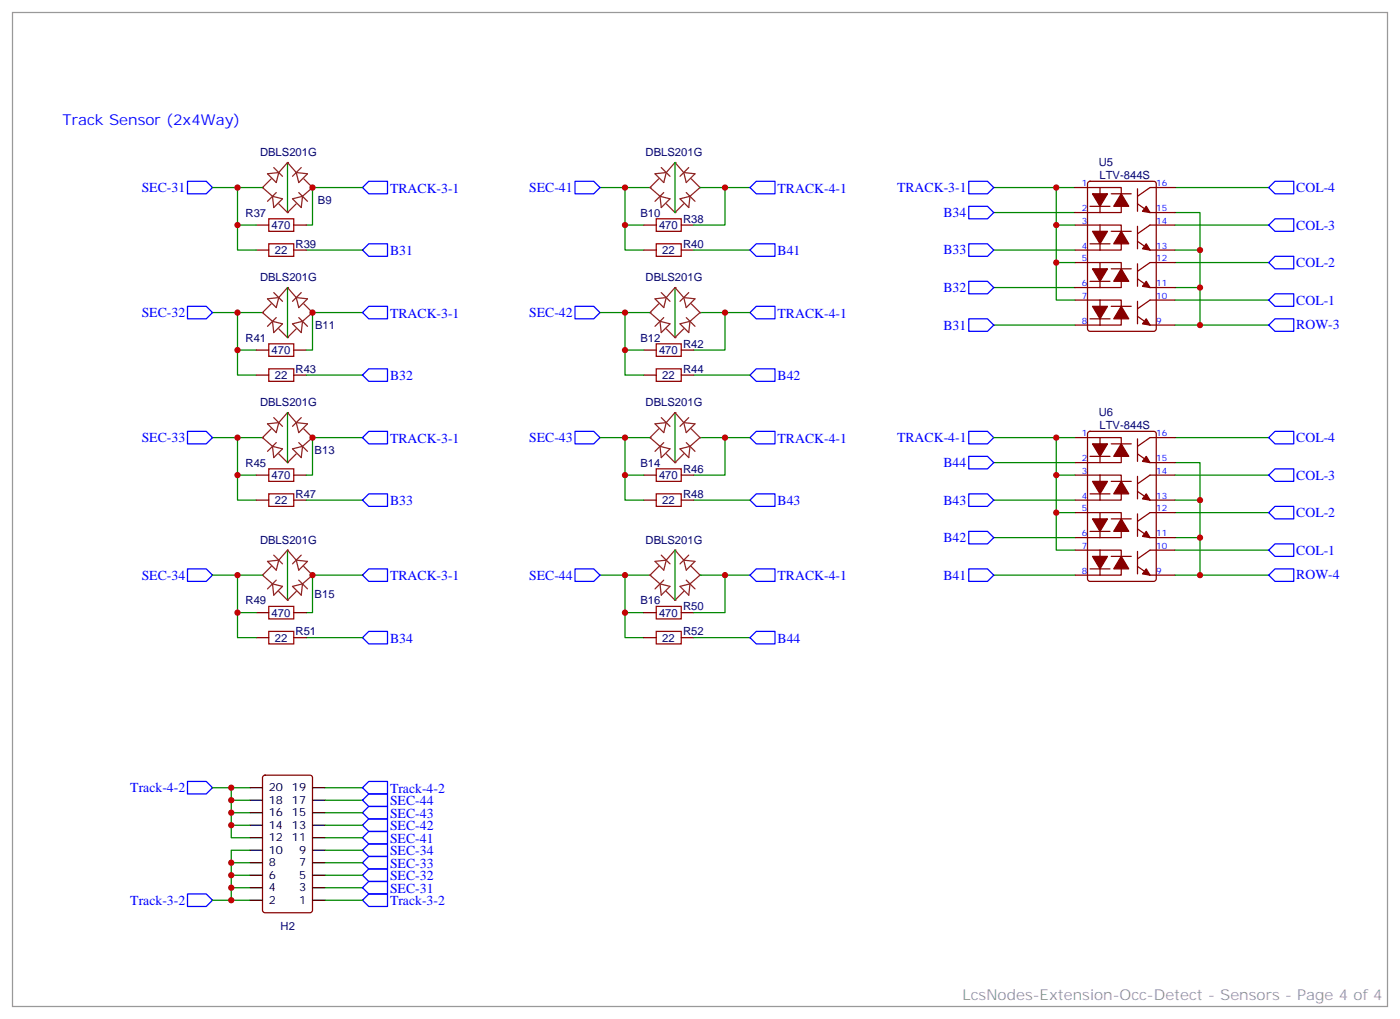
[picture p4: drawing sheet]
<svg xmlns="http://www.w3.org/2000/svg" width="395mm" height="288mm" viewBox="0 0 395 288" stroke-linecap="round" stroke-linejoin="round" font-family="sans-serif">
<path d="M169.3 52.9h14.1M280.5 60h22.9M331.6 60h7.1v31.7h-7.1M331.6 52.9h26.5M280.5 70.6h22.9M331.6 70.6h7.1M331.6 74.1h26.5M331.6 63.5h26.5M331.6 81.1h7.1M331.6 84.7h26.5" fill="none" stroke="#008700" stroke-width=".35"/>
<path d="M184.9 49l3.1-.3-.7 2.8zM185.9 50.4l-2.5 2.5 2.9 2.5M186.3 55.4l2.8 .7-2.5 2.5zM186.6 47.3l2.5 2.4M187.3 54.3l-2.4 2.5M188 48.7l2.5-2.8 2.5 2.8M188 57.5l2.5 2.5 2.5-2.5M191.9 56.1l2.8-.7-.3 3.2zM193 48.7l3.1 .3-2.4 2.5zM193.7 54.3l2.4 2.5M194.4 47.3l-2.5 2.4M195.1 50.4l2.5 2.5-2.9 2.5" fill="none" stroke="#8c2424" stroke-width=".35"/>
<g fill="#8c2424">
<circle cx="197.6" cy="52.9" r=".18"/>
<circle cx="190.5" cy="45.9" r=".18"/>
<circle cx="183.4" cy="52.9" r=".18"/>
<circle cx="190.5" cy="60" r=".18"/>
</g>
<g fill="none" stroke="#008700" stroke-width=".35">
<path d="M176.4 52.9v17.7h5.3M190.5 45.9v14.1M197.6 52.9h14.1M204.6 52.9v10.6h-8.8M280.5 52.9h17.6M303.4 52.9h-5.3v10.6h5.3M176.4 63.5h5.3M195.8 70.6h15.9M298.1 63.5v21.2h5.3M298.1 74.1h5.3M176.4 88.2v17.6h5.3M176.4 98.8h5.3"/>
<path d="M190.5 81.1v14.1M197.6 88.2h14.1M204.6 88.2v10.6h-8.8M280.5 91.7h22.9M280.5 81.1h22.9M195.8 105.8h15.9M280.5 130.5h22.9M280.5 123.5h22.9M298.1 123.5v10.6h5.3M298.1 134.1v21.1h5.3M331.6 130.5h7.1v31.8h19.4M331.6 123.5h26.5"/>
<path d="M331.6 134.1h26.5M280.5 141.1h22.9M280.5 151.7h22.9M298.1 144.6h5.3M331.6 141.1h7.1M331.6 151.7h7.1M331.6 144.6h26.5M331.6 155.2h26.5M280.5 162.3h22.9"/>
</g>
<path d="M185.2 68.8h7.1v3.5h-7.1zM185.2 61.7h7.1v3.6h-7.1zM185.2 97h7.1v3.5h-7.1zM185.2 104.1h7.1v3.5h-7.1z" fill="none" stroke="#a10000" stroke-width=".35"/>
<g fill="none" stroke="#870000" stroke-width=".35">
<path d="M303.4 52.9h7M303.4 60h7M307.2 51.4l.4-.2h18l.7 .4v41.2l-.4 .6-18.3 .1-.6-.5-.1-41.1zM307.6 58.2h5.7M310.4 52.9h6v7.1h-6M310.4 52.9v7.1M313.6 54.7h5.7M321 53.3v6.3M321 57.5l3.6 2.5h7M331.6 52.9h-7l-3.6 2.5M181.7 70.6h3.5M181.7 63.5h3.5"/>
<path d="M192.3 70.6h3.5M192.3 63.5h3.5M303.4 70.6h7M303.4 74.1h7M303.4 63.5h7M307.6 68.8h5.7M307.6 79.4h5.7M310.4 63.5h6v7.1h-6M310.4 74.1h6v7h-6M310.4 63.5v7.1M310.4 74.1v7M313.6 65.3h5.7"/>
<path d="M313.6 75.8h5.7M321 68.1l3.6 2.5h7M321 63.9v6.3M321 74.4v6.4M321 78.7l3.6 2.4h7M331.6 74.1h-7l-3.6 2.5M331.6 63.5h-7l-3.6 2.5M181.7 98.8h3.5M192.3 98.8h3.5M303.4 84.7h7M303.4 91.7h7M303.4 81.1h7"/>
<path d="M307.6 90h5.7M310.4 84.7h6v7h-6M310.4 84.7v7M313.6 86.4h5.7M321 85v6.4M321 89.3l3.6 2.4h7M331.6 84.7h-7l-3.6 2.4M181.7 105.8h3.5M192.3 105.8h3.5M303.4 134.1h7M303.4 123.5h7M303.4 130.5h7"/>
<path d="M307.2 121.9l.4-.2h18l.7 .4v41.2l-.4 .7h-18.3l-.6-.4-.1-41.2zM307.6 128.8h5.7M307.6 139.3h5.7M310.4 123.5h6v7h-6M310.4 134.1h6v7h-6M310.4 123.5v7M310.4 134.1v7M313.6 125.2h5.7M313.6 135.8h5.7M321 123.8v6.4M321 134.4v6.4M321 138.6l3.6 2.5h7"/>
<path d="M321 128.1l3.6 2.4h7M331.6 134.1h-7l-3.6 2.4M331.6 123.5h-7l-3.6 2.4M303.4 155.2h7M303.4 144.6h7M303.4 151.7h7M303.4 141.1h7M307.6 149.9h5.7M310.4 144.6h6v7.1h-6M310.4 155.2h6v7.1h-6M310.4 144.6v7.1M310.4 155.2v7.1"/>
<path d="M313.6 146.4h5.7M313.6 157h5.7M321 145v6.3M321 155.6v6.3M321 159.8l3.6 2.5h7M321 149.2l3.6 2.5h7M331.6 155.2h-7l-3.6 2.5M331.6 144.6h-7l-3.6 2.5M303.4 162.3h7M307.6 160.5h5.7"/>
</g>
<g fill="none" stroke="#00f" stroke-width=".35">
<path d="M162.3 51.2h5.3l1.7 1.7-1.7 1.8h-5.3zM211.7 52.9l1.7-1.7h5.3v3.5h-5.3zM273.4 51.2h5.3l1.8 1.7-1.8 1.8h-5.3zM273.4 58.2h5.3l1.8 1.8-1.8 1.7h-5.3zM211.7 70.6l1.7-1.8h5.3v3.5h-5.3zM273.4 79.4h5.3l1.8 1.7-1.8 1.8h-5.3zM273.4 68.8h5.3l1.8 1.8-1.8 1.7h-5.3zM162.3 86.4h5.3l1.7 1.8-1.7 1.8h-5.3zM211.7 88.2l1.7-1.8h5.3v3.6h-5.3zM273.4 90h5.3l1.8 1.7-1.8 1.8h-5.3zM211.7 105.8l1.7-1.7h5.3v3.5h-5.3zM273.4 121.7h5.3l1.8 1.8-1.8 1.7h-5.3z"/>
<path d="M273.4 128.8h5.3l1.8 1.7-1.8 1.8h-5.3zM273.4 139.3h5.3l1.8 1.8-1.8 1.8h-5.3zM273.4 149.9h5.3l1.8 1.8-1.8 1.8h-5.3zM273.4 160.5h5.3l1.8 1.8-1.8 1.7h-5.3z"/>
</g>
<g fill="#870000" stroke="#870000" stroke-width=".35">
<path d="M316.4 54.7l2.2 3.5h-4.3z"/>
<path d="M323.5 90l1.1 1.7-2.2-.3z"/>
<path d="M323.5 79.4l1.1 1.7-2.2-.3z"/>
<path d="M323.5 68.8l1.1 1.8-2.2-.4z"/>
<path d="M323.5 58.2l1.1 1.8-2.2-.4z"/>
<path d="M308.3 54.7h4.3l-2.2 3.5z"/>
<path d="M308.3 65.3h4.3l-2.2 3.5z"/>
<path d="M316.4 65.3l2.2 3.5h-4.3z"/>
<path d="M308.3 75.8h4.3l-2.2 3.6z"/>
<path d="M316.4 75.8l2.2 3.6h-4.3z"/>
<path d="M308.3 86.4h4.3l-2.2 3.6z"/>
<path d="M316.4 86.4l2.2 3.6h-4.3z"/>
<path d="M316.4 125.2l2.2 3.6h-4.3z"/>
<path d="M323.5 160.5l1.1 1.8-2.2-.4z"/>
<path d="M323.5 149.9l1.1 1.8-2.2-.4z"/>
<path d="M323.5 139.3l1.1 1.8-2.2-.3z"/>
<path d="M323.5 128.8l1.1 1.7-2.2-.3z"/>
<path d="M308.3 125.2h4.3l-2.2 3.6z"/>
<path d="M308.3 135.8h4.3l-2.2 3.5z"/>
<path d="M316.4 135.8l2.2 3.5h-4.3z"/>
<path d="M308.3 146.4h4.3l-2.2 3.5z"/>
<path d="M316.4 146.4l2.2 3.5h-4.3z"/>
<path d="M308.3 157h4.3l-2.2 3.5z"/>
<path d="M316.4 157l2.2 3.5h-4.3z"/>
</g>
<path d="M184.9 84.3l3.1-.3-.7 2.8zM185.9 85.7l-2.5 2.5 2.9 2.5M186.3 90.7l2.8 .7-2.5 2.4zM186.6 82.5l2.5 2.5M187.3 89.6l-2.4 2.5M188 84l2.5-2.9 2.5 2.9M188 92.8l2.5 2.4 2.5-2.4M191.9 91.4l2.8-.7-.3 3.1zM193 84l3.1 .3-2.4 2.5zM193.7 89.6l2.4 2.5M194.4 82.5l-2.5 2.5M195.1 85.7l2.5 2.5-2.9 2.5" fill="none" stroke="#8c2424" stroke-width=".35"/>
<g fill="#8c2424">
<circle cx="197.6" cy="88.2" r=".18"/>
<circle cx="190.5" cy="81.1" r=".18"/>
<circle cx="183.4" cy="88.2" r=".18"/>
<circle cx="190.5" cy="95.3" r=".18"/>
</g>
<path d="M169.3 88.2h14.1M190.5 116.4v14.1M176.4 123.5v17.6h5.3M176.4 134.1h5.3M197.6 123.5h14.1M204.6 123.5v10.6h-8.8M195.8 141.1h15.9" fill="none" stroke="#008700" stroke-width=".35"/>
<path d="M185.2 132.3h7.1v3.5h-7.1zM185.2 139.3h7.1v3.6h-7.1z" fill="none" stroke="#a10000" stroke-width=".35"/>
<path d="M181.7 134.1h3.5M192.3 134.1h3.5M181.7 141.1h3.5M192.3 141.1h3.5" fill="none" stroke="#870000" stroke-width=".35"/>
<path d="M162.3 121.7h5.3l1.7 1.8-1.7 1.7h-5.3zM211.7 123.5l1.7-1.8h5.3v3.5h-5.3zM211.7 141.1l1.7-1.8h5.3v3.6h-5.3z" fill="none" stroke="#00f" stroke-width=".35"/>
<path d="M184.9 119.6l3.1-.4-.7 2.9zM186.6 117.8l2.5 2.5M188 119.2l2.5-2.8 2.5 2.8M193 119.2l3.1 .4-2.4 2.5zM194.4 117.8l-2.5 2.5M185.9 121l-2.5 2.5 2.9 2.4M186.3 125.9l2.8 .7-2.5 2.5zM187.3 124.9l-2.4 2.5M188 128.1l2.5 2.4 2.5-2.4M191.9 126.6l2.8-.7-.3 3.2zM193.7 124.9l2.4 2.5M195.1 121l2.5 2.5-2.9 2.4" fill="none" stroke="#8c2424" stroke-width=".35"/>
<g fill="#8c2424">
<circle cx="197.6" cy="123.5" r=".18"/>
<circle cx="190.5" cy="116.4" r=".18"/>
<circle cx="183.4" cy="123.5" r=".18"/>
<circle cx="190.5" cy="130.5" r=".18"/>
</g>
<path d="M169.3 123.5h14.1M169.3 162.3h14.1" fill="none" stroke="#008700" stroke-width=".35"/>
<path d="M184.9 158.4l3.1-.4-.7 2.9zM185.9 159.8l-2.5 2.5 2.9 2.4M186.6 156.6l2.5 2.5M188 158l2.5-2.8 2.5 2.8M193 158l3.1 .4-2.4 2.5zM194.4 156.6l-2.5 2.5M195.1 159.8l2.5 2.5-2.9 2.4M186.3 164.7l2.8 .8-2.5 2.4zM187.3 163.7l-2.4 2.5M188 166.9l2.5 2.4 2.5-2.4M191.9 165.5l2.8-.8-.3 3.2zM193.7 163.7l2.4 2.5" fill="none" stroke="#8c2424" stroke-width=".35"/>
<g fill="#8c2424">
<circle cx="197.6" cy="162.3" r=".18"/>
<circle cx="190.5" cy="155.2" r=".18"/>
<circle cx="183.4" cy="162.3" r=".18"/>
<circle cx="190.5" cy="169.3" r=".18"/>
</g>
<path d="M81.1 155.2v14.1M190.5 155.2v14.1M67 162.3v17.6h5.3M67 172.9h5.3M86.4 179.9h15.9M102.3 162.3h-14.1v10.6h-1.8M176.4 162.3v17.6h5.3M176.4 172.9h5.3M195.8 179.9h15.9M197.6 162.3h14.1M204.6 162.3v10.6h-8.8" fill="none" stroke="#008700" stroke-width=".35"/>
<path d="M75.8 171.1h7.1v3.5h-7.1zM75.8 178.2h7.1v3.5h-7.1zM185.2 178.2h7.1v3.5h-7.1zM185.2 171.1h7.1v3.5h-7.1z" fill="none" stroke="#a10000" stroke-width=".35"/>
<path d="M72.3 179.9h3.5M72.3 172.9h3.5M82.9 179.9h3.5M82.9 172.9h3.5M181.7 179.9h3.5M181.7 172.9h3.5M192.3 179.9h3.5M192.3 172.9h3.5" fill="none" stroke="#870000" stroke-width=".35"/>
<path d="M52.9 160.5h5.3l1.8 1.8-1.8 1.7h-5.3zM102.3 179.9l1.8-1.7h5.3v3.5h-5.3zM104.1 160.5h5.3v3.5h-5.3l-1.8-1.7zM162.3 160.5h5.3l1.7 1.8-1.7 1.7h-5.3zM211.7 179.9l1.7-1.7h5.3v3.5h-5.3zM213.4 160.5h5.3v3.5h-5.3l-1.7-1.7z" fill="none" stroke="#00f" stroke-width=".35"/>
<path d="M75.5 158.4l3.2-.4-.7 2.9zM76.6 159.8l-2.5 2.5 2.8 2.4M77.3 156.6l2.4 2.5M78.7 158l2.4-2.8 2.5 2.8M83.6 158l3.2 .4-2.5 2.5zM85 156.6l-2.5 2.5M85.7 159.8l2.5 2.5-2.8 2.4M76.9 164.7l2.8 .8-2.4 2.4zM78 163.7l-2.5 2.5M78.7 166.9l2.4 2.4 2.5-2.4M82.5 165.5l2.9-.8-.4 3.2zM84.3 163.7l2.5 2.5" fill="none" stroke="#8c2424" stroke-width=".35"/>
<g fill="#8c2424">
<circle cx="74.1" cy="162.3" r=".18"/>
<circle cx="81.1" cy="155.2" r=".18"/>
<circle cx="88.2" cy="162.3" r=".18"/>
<circle cx="81.1" cy="169.3" r=".18"/>
</g>
<path d="M60 123.5h14.1M60 162.3h14.1" fill="none" stroke="#008700" stroke-width=".35"/>
<path d="M75.5 119.6l3.2-.4-.7 2.9zM77.3 117.8l2.4 2.5M78.7 119.2l2.4-2.8 2.5 2.8M83.6 119.2l3.2 .4-2.5 2.5zM85 117.8l-2.5 2.5M76.6 121l-2.5 2.5 2.8 2.4M76.9 125.9l2.8 .7-2.4 2.5zM78 124.9l-2.5 2.5M78.7 128.1l2.4 2.4 2.5-2.4M82.5 126.6l2.9-.7-.4 3.2zM84.3 124.9l2.5 2.5M85.7 121l2.5 2.5-2.8 2.4" fill="none" stroke="#8c2424" stroke-width=".35"/>
<g fill="#8c2424">
<circle cx="74.1" cy="123.5" r=".18"/>
<circle cx="81.1" cy="116.4" r=".18"/>
<circle cx="88.2" cy="123.5" r=".18"/>
<circle cx="81.1" cy="130.5" r=".18"/>
</g>
<path d="M60 88.2h14.1M81.1 116.4v14.1M67 123.5v17.6h5.3M67 134.1h5.3M102.3 123.5h-14.1v10.6h-1.8M86.4 141.1h15.9" fill="none" stroke="#008700" stroke-width=".35"/>
<path d="M75.8 139.3h7.1v3.6h-7.1zM75.8 132.3h7.1v3.5h-7.1z" fill="none" stroke="#a10000" stroke-width=".35"/>
<path d="M72.3 134.1h3.5M82.9 134.1h3.5M72.3 141.1h3.5M82.9 141.1h3.5" fill="none" stroke="#870000" stroke-width=".35"/>
<path d="M52.9 121.7h5.3l1.8 1.8-1.8 1.7h-5.3zM102.3 123.5l1.8-1.8h5.3v3.5h-5.3zM102.3 141.1l1.8-1.8h5.3v3.6h-5.3z" fill="none" stroke="#00f" stroke-width=".35"/>
<path d="M75.5 84.3l3.2-.3-.7 2.8zM76.6 85.7l-2.5 2.5 2.8 2.5M76.9 90.7l2.8 .7-2.4 2.4zM77.3 82.5l2.4 2.5M78 89.6l-2.5 2.5M78.7 84l2.4-2.9 2.5 2.9M78.7 92.8l2.4 2.4 2.5-2.4M82.5 91.4l2.9-.7-.4 3.1zM83.6 84l3.2 .3-2.5 2.5zM84.3 89.6l2.5 2.5M85 82.5l-2.5 2.5M85.7 85.7l2.5 2.5-2.8 2.5" fill="none" stroke="#8c2424" stroke-width=".35"/>
<g fill="#8c2424">
<circle cx="74.1" cy="88.2" r=".18"/>
<circle cx="81.1" cy="81.1" r=".18"/>
<circle cx="88.2" cy="88.2" r=".18"/>
<circle cx="81.1" cy="95.3" r=".18"/>
</g>
<path d="M67 52.9v17.7h5.3M81.1 45.9v14.1M102.3 52.9h-14.1v10.6h-1.8M67 63.5h5.3M86.4 70.6h15.9M67 88.2v17.6h5.3M67 98.8h5.3M81.1 81.1v14.1M102.3 88.2h-14.1v10.6h-1.8M86.4 105.8h15.9" fill="none" stroke="#008700" stroke-width=".35"/>
<path d="M75.8 61.7h7.1v3.6h-7.1zM75.8 68.8h7.1v3.5h-7.1zM75.8 97h7.1v3.5h-7.1zM75.8 104.1h7.1v3.5h-7.1z" fill="none" stroke="#a10000" stroke-width=".35"/>
<path d="M72.3 63.5h3.5M72.3 70.6h3.5M82.9 63.5h3.5M82.9 70.6h3.5M72.3 98.8h3.5M82.9 98.8h3.5M72.3 105.8h3.5M82.9 105.8h3.5" fill="none" stroke="#870000" stroke-width=".35"/>
<path d="M52.9 51.2h5.3l1.8 1.7-1.8 1.8h-5.3zM102.3 52.9l1.8-1.7h5.3v3.5h-5.3zM102.3 70.6l1.8-1.8h5.3v3.5h-5.3zM52.9 86.4h5.3l1.8 1.8-1.8 1.8h-5.3zM102.3 88.2l1.8-1.8h5.3v3.6h-5.3zM102.3 105.8l1.8-1.7h5.3v3.5h-5.3z" fill="none" stroke="#00f" stroke-width=".35"/>
<path d="M75.5 49l3.2-.3-.7 2.8zM76.6 50.4l-2.5 2.5 2.8 2.5M76.9 55.4l2.8 .7-2.4 2.5zM77.3 47.3l2.4 2.4M78 54.3l-2.5 2.5M78.7 48.7l2.4-2.8 2.5 2.8M78.7 57.5l2.4 2.5 2.5-2.5M82.5 56.1l2.9-.7-.4 3.2zM83.6 48.7l3.2 .3-2.5 2.5zM84.3 54.3l2.5 2.5M85 47.3l-2.5 2.4M85.7 50.4l2.5 2.5-2.8 2.5" fill="none" stroke="#8c2424" stroke-width=".35"/>
<g fill="#8c2424">
<circle cx="74.1" cy="52.9" r=".18"/>
<circle cx="81.1" cy="45.9" r=".18"/>
<circle cx="88.2" cy="52.9" r=".18"/>
<circle cx="81.1" cy="60" r=".18"/>
</g>
<g fill="none" stroke="#008700" stroke-width=".35">
<path d="M60 52.9h14.1M338.7 91.7h19.4M331.6 162.3h7.1M60 222.2h5.3M65.3 232.8h5.3M65.3 229.3h5.3M70.6 225.8h-5.3v10.6h5.3M70.6 222.2h-5.3v3.6M70.6 239.9h-5.3v10.6h5.3M91.7 239.9h10.6M91.7 236.4h10.6M91.7 232.8h10.6"/>
<path d="M91.7 229.3h10.6M91.7 225.8h10.6M91.7 222.2h10.6M60 254h10.6M65.3 246.9h5.3M65.3 243.4h5.3M65.3 250.5v3.5M91.7 246.9h10.6M91.7 243.4h10.6M91.7 250.5h10.6M91.7 254h10.6"/>
</g>
<g fill="none" stroke="#00f" stroke-width=".35">
<path d="M358.1 52.9l1.7-1.7h5.3v3.5h-5.3zM358.1 74.1l1.7-1.8h5.3v3.5h-5.3zM358.1 63.5l1.7-1.8h5.3v3.6h-5.3zM358.1 84.7l1.7-1.8h5.3v3.5h-5.3zM358.1 91.7l1.7-1.7h5.3v3.5h-5.3zM358.1 134.1l1.7-1.8h5.3v3.5h-5.3zM358.1 123.5l1.7-1.8h5.3v3.5h-5.3zM358.1 155.2l1.7-1.7h5.3v3.5h-5.3zM358.1 144.6l1.7-1.7h5.3v3.5h-5.3zM358.1 162.3l1.7-1.8h5.3v3.5h-5.3zM52.9 220.5h5.3l1.8 1.7-1.8 1.8h-5.3zM104.1 238.1h5.3v3.6h-5.3l-1.8-1.8z"/>
<path d="M104.1 234.6h5.3v3.5h-5.3l-1.8-1.7zM104.1 231.1h5.3v3.5h-5.3l-1.8-1.8zM104.1 227.5h5.3v3.6h-5.3l-1.8-1.8zM104.1 224h5.3v3.5h-5.3l-1.8-1.7zM104.1 220.5h5.3v3.5h-5.3l-1.8-1.8zM52.9 252.2h5.3l1.8 1.8-1.8 1.8h-5.3zM102.3 246.9l1.8-1.7h5.3v3.5h-5.3zM104.1 241.7h5.3v3.5h-5.3l-1.8-1.8zM104.1 248.7h5.3v3.5h-5.3l-1.8-1.7zM104.1 252.2h5.3v3.6h-5.3l-1.8-1.8z"/>
</g>
<path d="M74.3 218.9l.5-.2h12.7l.6 .5 .1 37.6-.5 .7h-12.9l-.7-.4v-37.7z" fill="none" stroke="#870000" stroke-width=".35"/>
<g fill="none" stroke="#000" stroke-width=".35">
<path d="M70.6 239.9h3.5M70.6 236.4h3.5M70.6 232.8h3.5M70.6 229.3h3.5M70.6 225.8h3.5M70.6 222.2h3.5M88.2 239.9h3.5M88.2 236.4h3.5M88.2 232.8h3.5M88.2 229.3h3.5M88.2 225.8h3.5M88.2 222.2h3.5"/>
<path d="M70.6 254h3.5M70.6 250.5h3.5M70.6 246.9h3.5M70.6 243.4h3.5M88.2 254h3.5M88.2 250.5h3.5M88.2 246.9h3.5M88.2 243.4h3.5"/>
</g>
<path d="M3.5 3.5h388.1v280.5h-388.1z" fill="none" stroke="#999" stroke-width=".35"/>
<g fill="#c00">
<circle cx="298.1" cy="52.9" r=".88"/>
<circle cx="298.1" cy="123.5" r=".88"/>
<circle cx="298.1" cy="63.5" r=".88"/>
<circle cx="298.1" cy="134.1" r=".88"/>
<circle cx="298.1" cy="74.1" r=".88"/>
<circle cx="298.1" cy="144.6" r=".88"/>
<circle cx="176.4" cy="52.9" r=".88"/>
<circle cx="176.4" cy="63.5" r=".88"/>
<circle cx="204.6" cy="52.9" r=".88"/>
<circle cx="204.6" cy="88.2" r=".88"/>
<circle cx="176.4" cy="98.8" r=".88"/>
<circle cx="176.4" cy="88.2" r=".88"/>
<circle cx="204.6" cy="123.5" r=".88"/>
<circle cx="176.4" cy="134.1" r=".88"/>
<circle cx="176.4" cy="123.5" r=".88"/>
<circle cx="176.4" cy="162.3" r=".88"/>
<circle cx="176.4" cy="172.9" r=".88"/>
<circle cx="204.6" cy="162.3" r=".88"/>
<circle cx="67" cy="172.9" r=".88"/>
<circle cx="67" cy="162.3" r=".88"/>
<circle cx="67" cy="123.5" r=".88"/>
<circle cx="67" cy="134.1" r=".88"/>
<circle cx="67" cy="88.2" r=".88"/>
<circle cx="67" cy="98.8" r=".88"/>
<circle cx="67" cy="63.5" r=".88"/>
<circle cx="67" cy="52.9" r=".88"/>
<circle cx="65.3" cy="229.3" r=".88"/>
<circle cx="65.3" cy="232.8" r=".88"/>
<circle cx="65.3" cy="225.8" r=".88"/>
<circle cx="65.3" cy="222.2" r=".88"/>
<circle cx="65.3" cy="243.4" r=".88"/>
<circle cx="65.3" cy="246.9" r=".88"/>
<circle cx="65.3" cy="250.5" r=".88"/>
<circle cx="65.3" cy="254" r=".88"/>
<circle cx="88.2" cy="52.9" r=".88"/>
<circle cx="88.2" cy="88.2" r=".88"/>
<circle cx="88.2" cy="123.5" r=".88"/>
<circle cx="88.2" cy="162.3" r=".88"/>
<circle cx="338.7" cy="70.6" r=".88"/>
<circle cx="338.7" cy="81.1" r=".88"/>
<circle cx="338.7" cy="91.7" r=".88"/>
<circle cx="338.7" cy="141.1" r=".88"/>
<circle cx="338.7" cy="151.7" r=".88"/>
<circle cx="338.7" cy="162.3" r=".88"/>
</g>
<text font-size="4.2" fill="#00f" x="17.6" y="35.3">Track Sensor (2x4Way)</text>
<text font-size="4.2" fill="#999" x="271.6" y="282.2">LcsNodes-Extension-Occ-Detect - Sensors - Page 4 of 4</text>
<g font-size="3.9" fill="#00f">
<text x="40" y="54.2">SEC-31</text>
<text x="110.1" y="54.3">TRACK-3-1</text>
<text x="149.3" y="54.2">SEC-41</text>
<text x="219.4" y="54.3">TRACK-4-1</text>
<text x="253.2" y="54.2">TRACK-3-1</text>
<text x="365.8" y="54.2">COL-4</text>
<text x="266.3" y="61.2">B34</text>
<text x="365.8" y="64.8">COL-3</text>
<text x="110.1" y="72">B31</text>
<text x="219.4" y="72">B41</text>
<text x="266.3" y="71.8">B33</text>
<text x="365.8" y="75.4">COL-2</text>
<text x="266.3" y="82.4">B32</text>
<text x="40" y="89.4">SEC-32</text>
<text x="110.1" y="89.6">TRACK-3-1</text>
<text x="149.3" y="89.4">SEC-42</text>
<text x="219.4" y="89.6">TRACK-4-1</text>
<text x="365.8" y="86">COL-1</text>
<text x="266.3" y="93">B31</text>
<text x="365.8" y="92.9">ROW-3</text>
<text x="110.1" y="107.2">B32</text>
<text x="219.4" y="107.2">B42</text>
<text x="40" y="124.7">SEC-33</text>
<text x="110.1" y="124.9">TRACK-3-1</text>
<text x="149.3" y="124.7">SEC-43</text>
<text x="219.4" y="124.9">TRACK-4-1</text>
<text x="253.2" y="124.7">TRACK-4-1</text>
<text x="365.8" y="124.8">COL-4</text>
<text x="266.3" y="131.8">B44</text>
<text x="365.8" y="135.4">COL-3</text>
<text x="110.1" y="142.5">B33</text>
<text x="219.4" y="142.5">B43</text>
<text x="266.3" y="142.4">B43</text>
<text x="365.8" y="146">COL-2</text>
<text x="266.3" y="152.9">B42</text>
<text x="365.8" y="156.5">COL-1</text>
<text x="40" y="163.5">SEC-34</text>
<text x="110.1" y="163.7">TRACK-3-1</text>
<text x="149.3" y="163.5">SEC-44</text>
<text x="219.4" y="163.7">TRACK-4-1</text>
<text x="266.3" y="163.5">B41</text>
<text x="365.8" y="163.5">ROW-4</text>
<text x="110.1" y="181.3">B34</text>
<text x="219.4" y="181.3">B44</text>
<text x="36.8" y="223.5">Track-4-2</text>
<text x="110.1" y="227.2">SEC-44</text>
<text x="110.1" y="223.7">Track-4-2</text>
<text x="110.1" y="230.7">SEC-43</text>
<text x="110.1" y="237.8">SEC-41</text>
<text x="110.1" y="234.2">SEC-42</text>
<text x="110.1" y="244.8">SEC-33</text>
<text x="110.1" y="241.3">SEC-34</text>
<text x="110.1" y="248.3">SEC-32</text>
<text x="110.1" y="251.9">SEC-31</text>
<text x="36.8" y="255.2">Track-3-2</text>
<text x="110.1" y="255.4">Track-3-2</text>
</g>
<g font-size="3.2" fill="#000080">
<text x="73.4" y="44.1">DBLS201G</text>
<text x="182.2" y="44.1">DBLS201G</text>
<text x="310.1" y="46.9">U5</text>
<text x="310.3" y="50.5">LTV-844S</text>
<text x="89.7" y="57.6">B9</text>
<text x="69.3" y="61.1">R37</text>
<text x="76.6" y="64.7">470</text>
<text x="180.7" y="61.1">B10</text>
<text x="186" y="64.7">470</text>
<text x="192.8" y="62.9">R38</text>
<text x="77.5" y="71.7">22</text>
<text x="83.4" y="69.9">R39</text>
<text x="186.9" y="71.7">22</text>
<text x="192.8" y="69.9">R40</text>
<text x="73.4" y="79.4">DBLS201G</text>
<text x="182.2" y="79.4">DBLS201G</text>
<text x="88.9" y="92.9">B11</text>
<text x="69.3" y="96.4">R41</text>
<text x="76.6" y="99.9">470</text>
<text x="180.7" y="96.4">B12</text>
<text x="186" y="99.9">470</text>
<text x="192.8" y="98.2">R42</text>
<text x="77.5" y="107">22</text>
<text x="83.4" y="105.2">R43</text>
<text x="186.9" y="107">22</text>
<text x="192.8" y="105.2">R44</text>
<text x="73.4" y="114.7">DBLS201G</text>
<text x="182.2" y="114.7">DBLS201G</text>
<text x="310.1" y="117.5">U6</text>
<text x="310.3" y="121">LTV-844S</text>
<text x="69.3" y="131.7">R45</text>
<text x="88.8" y="128.2">B13</text>
<text x="180.7" y="131.7">B14</text>
<text x="76.6" y="135.2">470</text>
<text x="186" y="135.2">470</text>
<text x="192.8" y="133.4">R46</text>
<text x="77.5" y="142.3">22</text>
<text x="83.4" y="140.5">R47</text>
<text x="186.9" y="142.3">22</text>
<text x="192.8" y="140.5">R48</text>
<text x="73.4" y="153.5">DBLS201G</text>
<text x="182.2" y="153.5">DBLS201G</text>
<text x="69.3" y="170.5">R49</text>
<text x="88.8" y="168.7">B15</text>
<text x="180.7" y="170.5">B16</text>
<text x="192.8" y="172.2">R50</text>
<text x="76.6" y="174">470</text>
<text x="83.4" y="179.3">R51</text>
<text x="186" y="174">470</text>
<text x="192.8" y="179.3">R52</text>
<text x="77.5" y="181.1">22</text>
<text x="186.9" y="181.1">22</text>
<text x="79.2" y="262.4">H2</text>
</g>
<g font-size="3.2">
<text x="75.8" y="226.8">18</text>
<text x="75.8" y="223.3">20</text>
<text x="82.4" y="226.8">17</text>
<text x="82.4" y="223.3">19</text>
<text x="75.8" y="233.9">14</text>
<text x="75.8" y="230.4">16</text>
<text x="82.4" y="233.9">13</text>
<text x="82.4" y="230.4">15</text>
<text x="75.8" y="237.4">12</text>
<text x="82.4" y="237.4">11</text>
<text x="75.8" y="244.5">8</text>
<text x="75.8" y="240.9">10</text>
<text x="84.4" y="244.5">7</text>
<text x="84.4" y="240.9">9</text>
<text x="75.8" y="251.5">4</text>
<text x="75.8" y="248">6</text>
<text x="84.4" y="251.5">3</text>
<text x="84.4" y="248">5</text>
<text x="75.8" y="255.1">2</text>
<text x="84.4" y="255.1">1</text>
</g>
<g font-size="2.5" fill="#00f">
<text x="305.3" y="52.6">1</text>
<text x="326.3" y="52.6">16</text>
<text x="305.3" y="59.6">2</text>
<text x="326.3" y="59.6">15</text>
<text x="305.3" y="63.1">3</text>
<text x="326.3" y="63.1">14</text>
<text x="305.3" y="70.2">4</text>
<text x="326.3" y="70.2">13</text>
<text x="305.3" y="73.7">5</text>
<text x="326.3" y="73.7">12</text>
<text x="305.3" y="80.8">6</text>
<text x="326.3" y="80.8">11</text>
<text x="305.3" y="84.3">7</text>
<text x="326.3" y="84.3">10</text>
<text x="305.3" y="91.4">8</text>
<text x="326.3" y="91.4">9</text>
<text x="305.3" y="123.1">1</text>
<text x="326.3" y="123.1">16</text>
<text x="305.3" y="130.2">2</text>
<text x="326.3" y="130.2">15</text>
<text x="305.3" y="133.7">3</text>
<text x="326.3" y="133.7">14</text>
<text x="305.3" y="140.8">4</text>
<text x="326.3" y="140.8">13</text>
<text x="305.3" y="144.3">5</text>
<text x="326.3" y="144.3">12</text>
<text x="305.3" y="154.9">7</text>
<text x="305.3" y="151.3">6</text>
<text x="326.3" y="154.9">10</text>
<text x="326.3" y="151.3">11</text>
<text x="305.3" y="161.9">8</text>
<text x="326.3" y="161.9">9</text>
</g>
</svg>
